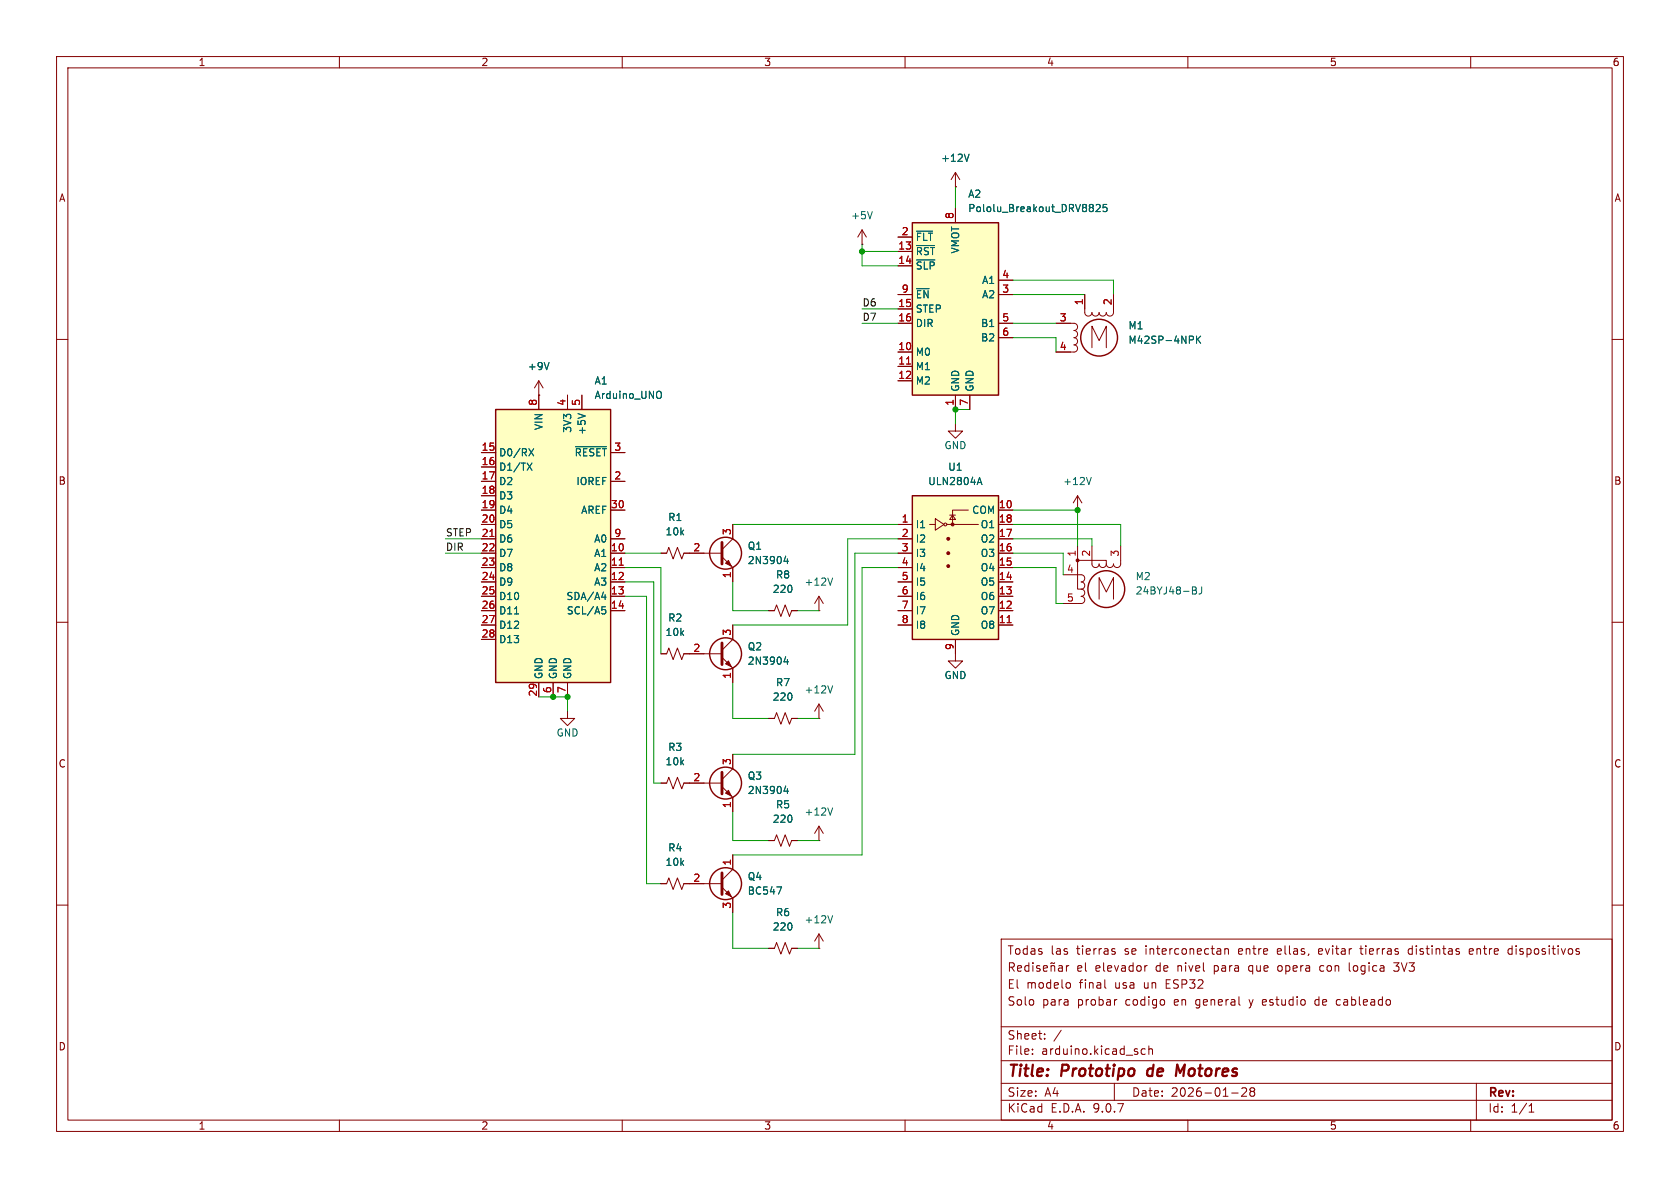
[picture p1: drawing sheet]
<svg xmlns="http://www.w3.org/2000/svg" width="297mm" height="210mm" viewBox="0 0 297 210" stroke-linecap="round" stroke-linejoin="round" font-family="sans-serif">
<g fill="none" stroke="#840000" stroke-width=".18">
<path d="M10 10h277v190h-277zM12 12h273v186h-273zM60 10v2M110 10v2M160 10v2M210 10v2M260 10v2M10 60h2M285 60h2M10 110h2M285 110h2M10 160h2"/>
<path d="M177 166h108v32h-108zM178.5 171l.7-.1 .1-.2-.1-.4-.2-.1h-.5v1.5M178.8 171l.5 .7M179.9 171.2l.7-.1-.1-.3-.4-.1-.2 .2 .1 .7h.5M181.9 170.8l-.4-.1-.3 .3v.4l.1 .2h.6M181.9 170.2v1.5M182.6 170.2v.1M182.6 170.7v1M183.8 170.8l-.3-.1-.3 .2 .1 .2 .5 .2v.3h-.6M184.5 171.2l.7-.1-.1-.3-.4-.1-.2 .2v.7h.6M185.8 170.8l.2-.1 .4 .1 .1 .9M185.8 170.7v1"/>
<path d="M186.5 170.2l-.3 .1-.2-.1-.3 .1M187.2 170.8h.5l.1 .9M187.8 171.1h-.5a.29 .29 0 0 0-.2 .3 .29 .29 0 0 0 .2 .3l.5-.1M188.5 170.7v1M188.7 173.7l.4 .1 .1 .2v.6l-.5 .1M189 170.7l-.3 .1-.2 .2M195.3 173.2v1.3l.2 .2M196.7 168.2l.4 .1 .1 .2-.2 .2h-.3M196.7 167.7l.4 .1M197.5 176.7l-.3 .1M202.8 170.7l-.3 .1-.1 .2M216.5 167.8l.2-.1 .4 .1 .1 .9"/>
<path d="M216.5 167.7v1M226 170.8v.8M232.7 176.7l-.2 .3v.4l.2 .3M233.2 167.8v.8M233.6 170.7l-.3 .3v.4l.3 .3M233.8 168.1l-.7 .1M236.2 177.4l.2 .2 .4 .1M236.8 176.7l-.4 .1-.2 .2M238.5 170.2v1.3l.2 .2M240.4 167.7h.6M240.6 167.2v1.3l.2 .2M246.4 170.2h.9l-.5 .6h.2"/>
<path d="M246.4 171.6l.2 .1h.4M249.5 167.7l-.4 .1-.1 .2v.6l.5 .1M260.4 167.8l-.4-.1-.3 .2 .1 .7h.6M260.5 168.1l-.8 .1M267.3 167.8l-.4-.1-.3 .3v.4l.1 .2h.6M285 160h2M60 198v2M110 198v2M160 198v2M177 194.5h108M177 191.5h108M177 187.5h108"/>
<path d="M177 181.5h108M182.5 186.3v.1M182.5 185.5v.1M184.7 183.6v.1M184.7 182.8v.1M187.6 182.1l-1.3 2M197 191.5v3M202.5 185.5l-.5-.1-.3 .3v.4l.2 .2h.6M203.1 185.5l.2-.1 .4 .1v.9M203.1 184.9v1.5M210 198v2M217.7 193.2h1.2"/>
<path d="M219.5 192.4l.6-.1 .2 .1 .1 .3-.9 1.1h.9M221.2 192.9l-.2-.2 .2-.4 .5 .1 .1 .2-.3 .3M221.2 192.9l-.2 .3v.5l.2 .1 .5-.1 .1-.2-.1-.4-.2-.2M221.2 192.9h.3M260 198v2M261 191.5v6.5M270.3 196.6h.9M270.3 195.5l.4-.4v1.5"/>
</g>
<path d="M203 189.1l-.2 .7 .3 .4M209.5 188.2l-.9 1.4-.5-1.4-.2 2" fill="none" stroke="#840000" stroke-width=".4"/>
<path d="M161.3 87.6h15.2v25.4h-15.2z" fill="#ffffc2"/>
<g fill="none" stroke="#840000" stroke-width=".25">
<path d="M161.3 87.6h15.2v25.4h-15.2z"/>
<circle cx="194.3" cy="59.7" r="3.3"/>
<circle cx="195.6" cy="104.1" r="3.3"/>
</g>
<g fill="none" stroke="#840000" stroke-width=".18">
<path d="M168.9 33h.1M168.9 30.5v2.5M168.9 30.5l-.8 1.3M168.9 30.5l.8 1.3M152.4 43.2h.1M152.4 40.6l-.8 1.3M152.4 40.6l.8 1.3M152.4 40.6v2.6M186.7 57.2h3.2a.64 .64 0 0 1 .6 .6 .64 .64 0 0 1-.6 .6 .63 .63 0 0 1 .6 .7 .63 .63 0 0 1-.6 .6 .63 .63 0 0 1 .6 .6 .63 .63 0 0 1-.6 .7M191.8 52.1v3.1a.64 .64 0 0 0 .6 .7 .64 .64 0 0 0 .6-.7 .64 .64 0 0 0 .7 .7 .64 .64 0 0 0 .6-.7 .64 .64 0 0 0 .6 .7 .64 .64 0 0 0 .7-.7 .64 .64 0 0 0 .6 .7 .64 .64 0 0 0 .6-.7v-3.1M189.9 61a.64 .64 0 0 1 .6 .6 .64 .64 0 0 1-.6 .6h-3.2M193 61.5v-3.8l1.3 2.5 1.3-2.5v3.8"/>
<path d="M158.7 92.7h2.6M158.7 95.3h2.6M158.7 97.8h2.6M164.3 92.7h1.1M165.4 91.7l1.5 1-1.5 1zM167.4 92.7h5.6M167.9 91.1h1M168.4 91.1l.5 .7h-1zM171.2 90.2h-2.8v2.5M176.5 92.7h2.6M176.5 95.3h2.6M176.5 97.8h2.6"/>
<path d="M176.5 90.2h2.6M190.5 90.2h.1M190.5 99.1v5h.6a.64 .64 0 0 1 .7 .7 .64 .64 0 0 1-.7 .6 .63 .63 0 0 1 .7 .7 .63 .63 0 0 1-.7 .6h-3.1M190.5 99.1h5.1v.6M190.5 87.6l-.8 1.3M190.5 87.6l.8 1.3M190.5 87.6v2.6M190.5 96.5v2.6M193 96.5v3.2a.64 .64 0 0 0 .7 .6 .64 .64 0 0 0 .6-.6 .64 .64 0 0 0 .6 .6 .64 .64 0 0 0 .7-.6M198.1 96.5v3.2a.64 .64 0 0 1-.6 .6 .64 .64 0 0 1-.7-.6 .64 .64 0 0 1-.6 .6 .64 .64 0 0 1-.6-.6M135.9 108h1l.4-1.1 .7 2.1 .8-2.1 .8 2.1 .4-1h1M144.8 108h.1"/>
<path d="M144.8 105.4v2.6M144.8 105.4l-.8 1.3M144.8 105.4l.7 1.3M158.7 100.3h2.6M158.7 102.9h2.6M158.7 105.4h2.6M158.7 108h2.6M158.7 110.5h2.6M168.9 113v3.8h1.3l-1.3 1.3-1.3-1.3h1.3M176.5 100.3h2.6M176.5 102.9h2.6M176.5 105.4h2.6"/>
<path d="M176.5 108h2.6M176.5 110.5h2.6M188 101.6h3.1a.64 .64 0 0 1 .7 .6 .64 .64 0 0 1-.7 .7 .63 .63 0 0 1 .7 .6 .63 .63 0 0 1-.7 .6M194.3 105.9v-3.8l1.3 2.5 1.2-2.5v3.8M135.9 127h1l.4-1 .7 2 .8-2 .8 2 .4-1h1M144.8 127h.1M144.8 124.5v2.5M144.8 124.5l-.8 1.2M144.8 124.5l.7 1.2M144.8 167.6h.1M144.8 165.1l-.8 1.3M144.8 165.1l.7 1.3"/>
<path d="M144.8 165.1v2.5"/>
<circle cx="167.1" cy="92.7" r=".25"/>
</g>
<g fill="#840000" stroke="#840000" stroke-width=".18">
<circle cx="167.6" cy="95.2" r=".25"/>
<circle cx="167.6" cy="97.8" r=".25"/>
<circle cx="167.6" cy="100.1" r=".25"/>
<circle cx="168.4" cy="92.7" r=".25"/>
<circle cx="190.5" cy="99.1" r=".25"/>
</g>
<path d="M178 110.1h.8" fill="none" stroke="#a90000" stroke-width=".18"/>
<g fill="none" stroke="#006464" stroke-width=".18">
<path d="M154.2 37.4l-.4 1.3M171.3 27.2l-.4 1.3M211.5 59.4v1.3M211.7 60l.6 .7M212.3 59.4l-.8 .7M172.9 85.3h.6M173.2 84.4l.4 1.3M192.9 84.4l-.4 1.3M147.2 102.2l-.4 1.2M210.8 103.7l.6 .2 .1 .2-.3 .2M210.8 104.3h.4M211.2 104.3l.3 .3v.3l-.7 .1"/>
<path d="M212.4 103.7v.9a.41 .41 0 0 1-.4 .4M147.2 121.2l-.4 1.3M147.2 161.9l-.4 1.2"/>
</g>
<path d="M161.3 39.4h15.2v30.5h-15.2z" fill="#ffffc2"/>
<g fill="none" stroke="#840000" stroke-width=".25">
<path d="M161.3 39.4h15.2v30.5h-15.2z"/>
<circle cx="128.3" cy="97.8" r="2.82"/>
<circle cx="128.3" cy="115.6" r="2.82"/>
<circle cx="128.3" cy="138.4" r="2.82"/>
<circle cx="128.3" cy="156.2" r="2.82"/>
</g>
<g fill="none" stroke="#840000" stroke-width=".18">
<path d="M168.9 36.8v2.6M158.7 41.9h2.6M158.7 44.5h2.6M158.7 47h2.6M158.7 52.1h2.6M158.7 54.6h2.6M158.7 57.2h2.6M176.5 52.1h2.6M176.5 57.2h2.6M176.5 49.5h2.6M176.5 59.7h2.6M95.2 69.9h.1"/>
<path d="M95.2 67.3l-.7 1.3M95.2 67.3l.8 1.3M95.2 67.3v2.6M158.7 62.2h2.6M158.7 64.8h2.6M158.7 67.3h2.6M168.9 74.9v1.3h1.3l-1.3 1.3-1.3-1.3h1.3M168.9 69.9v2.5M171.4 69.9v2.5M116.8 97.8h1.1l.3-1 .8 2 .8-2 .7 2 .4-1h6.7M127.6 98.4l1.9 1.9v2.6M129.5 92.7v2.6l-1.9 1.9"/>
<path d="M116.8 115.6h1.1l.3-1 .8 2 .8-2 .7 2 .4-1h6.7M127.6 116.2l1.9 1.9v2.6M129.5 110.5v2.5l-1.9 1.9M100.3 125.7v1.3h1.3l-1.3 1.3-1.2-1.3h1.2M116.8 138.4h1.1l.3-1 .8 2 .8-2 .7 2 .4-1h6.7M127.6 139.1l1.9 1.9v2.5M129.5 133.4v2.5l-1.9 1.9M116.8 156.2h1.1l.3-1 .8 2 .8-2 .7 2 .4-1h6.7M127.6 156.8l1.9 2v2.5M129.5 151.1v2.6l-1.9 1.9M135.9 148.6h1l.4-1 .7 2 .8-2 .8 2 .4-1h1M144.8 148.6h.1"/>
<path d="M144.8 146.1l-.8 1.2M144.8 146.1l.7 1.2M144.8 146.1v2.5M135.9 167.6h1l.4-1 .7 2.1 .8-2.1 .8 2.1 .4-1.1h1"/>
</g>
<g fill="none" stroke="#006464" stroke-width=".18">
<path d="M193.2 36.2l.1 .2-.1 .2M193.2 36.7l.1 .2-.1 .4M193.8 36.3l.5-.2 .2 .4-.8 .9h.8M195.7 36.1h-.6l-.1 .6 .2-.1 .4 .1 .1 .2v.4l-.2 .1-.5-.1M162 40.9h2.9M162 43.4h3.2M162 45.9h3.3M162 51h2.3M97.1 64.1l-.5 1.2M138.9 98.3l-.3 .9h.8M139.2 98.8v.8M138.9 116.1l-.3 .9h.8"/>
<path d="M139.2 116.6v.8M138.9 138.9l-.3 1h.8M139.2 139.4v.9M137.3 156.8h.9l-.6 1.3M147.2 142.8l-.4 1.3"/>
</g>
<path d="M160.3 64.4h.7" fill="none" stroke="#a90000" stroke-width=".18"/>
<path d="M127.6 95.9v3.8M127.6 113.7v3.8M127.6 136.5v3.8M127.6 154.3v3.8" fill="none" stroke="#840000" stroke-width=".51"/>
<g fill="#840000" stroke="#840000" stroke-width=".18">
<path d="M128.3 140.2l.5-.5 .5 1z"/>
<path d="M128.3 158l.5-.5 .5 1z"/>
<path d="M128.3 117.3l.5-.5 .5 1.1z"/>
<path d="M128.3 99.6l.5-.5 .5 1z"/>
</g>
<path d="M87.6 72.4h20.3v48.3h-20.3z" fill="#ffffc2"/>
<path d="M87.6 72.4h20.3v48.3h-20.3z" fill="none" stroke="#840000" stroke-width=".25"/>
<g fill="none" stroke="#840000" stroke-width=".18">
<path d="M168.9 33h.1M168.9 36.8v2.6M158.7 41.9h2.6M158.7 44.5h2.6M158.7 47h2.6M158.7 52.1h2.6M158.7 54.6h2.6M158.7 57.2h2.6M176.5 52.1h2.6M176.5 57.2h2.6M176.5 49.5h2.6M176.5 59.7h2.6"/>
<path d="M186.7 57.2h2.5M191.8 52.1v2.5M196.8 52.1v2.5M95.2 69.9h.1M95.2 69.9v2.5M100.3 69.9v2.5M102.9 69.9v2.5M158.7 62.2h2.6M158.7 64.8h2.6M158.7 67.3h2.6M168.9 69.9v2.5M171.4 69.9v2.5"/>
<path d="M186.7 62.2h2.5M85.1 80h2.5M85.1 82.6h2.5M85.1 85.1h2.5M85.1 87.6h2.5M85.1 90.2h2.5M85.1 92.7h2.5M85.1 95.3h2.5M85.1 97.8h2.5M107.9 80h2.6M107.9 85.1h2.6M107.9 90.2h2.6"/>
<path d="M107.9 95.3h2.6M107.9 97.8h2.6M116.8 97.8h1.1M120.9 97.8h3.6M129.5 92.7v2.6M158.7 92.7h2.6M158.7 95.3h2.6M158.7 97.8h2.6M176.5 90.2h2.6M176.5 92.7h2.6M176.5 95.3h2.6M176.5 97.8h2.6"/>
<path d="M85.1 100.3h2.5M85.1 102.9h2.5M85.1 105.4h2.5M85.1 108h2.5M85.1 110.5h2.5M85.1 113h2.5M107.9 100.3h2.6M107.9 102.9h2.6M107.9 105.4h2.6M107.9 108h2.6M116.8 115.6h1.1M120.9 115.6h3.6"/>
<path d="M129.5 100.3v2.6M129.5 110.5v2.5M129.5 118.1v2.6M135.9 108h1M140 108h1M158.7 100.3h2.6M158.7 102.9h2.6M158.7 105.4h2.6M158.7 108h2.6M158.7 110.5h2.6M168.9 113v2.6M176.5 100.3h2.6"/>
<path d="M176.5 102.9h2.6M176.5 105.4h2.6M176.5 108h2.6M176.5 110.5h2.6M95.2 120.7v2.5M97.8 120.7v2.5M100.3 120.7v2.5M116.8 138.4h1.1M120.9 138.4h3.6M129.5 133.4v2.5M135.9 127h1M140 127h1"/>
<path d="M116.8 156.2h1.1M120.9 156.2h3.6M129.5 141v2.5M129.5 151.1v2.6M129.5 158.8v2.5M135.9 148.6h1M140 148.6h1M135.9 167.6h1M140 167.6h1"/>
</g>
<g fill="none" stroke="#006464" stroke-width=".18">
<path d="M171.3 27.2l-.4 1.3M193.2 36.2l.1 .2-.1 .2M193.2 36.7l.1 .2-.1 .4M193.8 36.3l.5-.2 .2 .4-.8 .9h.8M195.7 36.1h-.6l-.1 .6 .2-.1 .4 .1 .1 .2v.4l-.2 .1-.5-.1M162 40.9h2.9M162 43.4h3.2M162 45.9h3.3M162 51h2.3M211.5 59.4v1.3M211.7 60l.6 .7M212.3 59.4l-.8 .7"/>
<path d="M93.5 79.3l.8 1.3M94.3 79.3l-.8 1.3M97.1 64.1l-.5 1.2M101.7 79h5.5M102.2 73.1l1.2 .4M116.4 69.2a.43 .43 0 0 1 .5 .4v.4a.43 .43 0 0 1-.5 .4M93.2 81.9l.8 1.2M94 81.9l-.8 1.2M138.9 98.3l-.3 .9h.8M139.2 98.8v.8M172.9 85.3h.6M173.2 84.4l.4 1.3"/>
<path d="M91 108.5h.7M106.4 105.6h.8M106.4 107.3h.6M106.6 107.7h.3l.2 .3-.1 .5h-.4M107 105.1v.9M138.9 116.1l-.3 .9h.8M139.2 116.6v.8M138.9 138.9l-.3 1h.8M139.2 139.4v.9M137.3 156.8h.9l-.6 1.3"/>
</g>
<path d="M160.3 64.4h.7M86.6 94.8h.7M109.5 99.9h.7M178 110.1h.8" fill="none" stroke="#a90000" stroke-width=".18"/>
<g fill="none" stroke="#009600" stroke-width=".18">
<path d="M168.9 33v3.8M152.4 57.2h6.3M152.4 54.6h6.3M152.4 43.2v3.8h6.3M152.4 44.5h6.3M179.1 49.5h17.7v2.6M179.1 52.1h12.7M179.1 59.7h7.6v2.5M179.1 57.2h7.6M171.4 72.4h-2.5v2.5M78.7 95.3h6.4M78.7 97.8h6.4"/>
<path d="M110.5 97.8h6.3M129.5 92.7h29.2M158.7 95.3h-8.8v15.2h-20.4M158.7 97.8h-7.6v35.6h-21.6M179.1 92.7h19v3.8M179.1 95.3h13.9v1.2M179.1 97.8h8.9v3.8M179.1 90.2h11.4v6.3M110.5 102.9h5.1v35.5h1.2M110.5 105.4h3.8v50.8h2.5M110.5 100.3h6.3v15.3M129.5 102.9v5.1h6.4"/>
<path d="M141 108h3.8M158.7 100.3h-6.3v50.8h-22.9M179.1 100.3h7.6v6.4h1.3M95.2 123.2h5.1v2.5M129.5 120.7v6.3h6.4M141 127h3.8M129.5 143.5v5.1h6.4M141 148.6h3.8M129.5 161.3v6.3h6.4M141 167.6h3.8"/>
</g>
<g fill="#009600" stroke="#009600" stroke-width=".18">
<circle cx="152.4" cy="44.5" r=".46"/>
<circle cx="168.9" cy="72.4" r=".46"/>
<circle cx="190.5" cy="90.2" r=".46"/>
<circle cx="97.8" cy="123.2" r=".46"/>
<circle cx="100.3" cy="123.2" r=".46"/>
</g>
<g font-size="2.8" fill="#840000">
<text x="178" y="190.9">Title:</text>
<text x="187.7" y="190.9">Prototipo</text>
<text x="203.7" y="190.9">de</text>
<text x="209.5" y="190.9">Motores</text>
</g>
<g font-size="2.1" fill="#840000">
<text x="178" y="169">Todas</text>
<text x="185.7" y="169">las</text>
<text x="190.3" y="172">el</text>
<text x="190.4" y="169">tierras</text>
<text x="193.7" y="172">elevador</text>
<text x="199" y="169">se</text>
<text x="202.8" y="169">interconectan</text>
<text x="204.5" y="172">de</text>
<text x="208.4" y="172">nivel</text>
<text x="215" y="172">para</text>
<text x="219.4" y="169">entre</text>
<text x="221.3" y="172">que</text>
<text x="226.4" y="169">ellas,</text>
<text x="226.6" y="172">opera</text>
<text x="233.8" y="169">evitar</text>
<text x="234.2" y="172">con</text>
<text x="239.5" y="172">logica</text>
<text x="241.4" y="169">tierras</text>
<text x="247.6" y="172">3V3</text>
<text x="250" y="169">distintas</text>
<text x="260.9" y="169">entre</text>
<text x="267.9" y="169">dispositivos</text>
<text x="178" y="178">Solo</text>
<text x="178" y="175">El</text>
<text x="181.4" y="175">modelo</text>
<text x="184.2" y="178">para</text>
<text x="190.5" y="178">probar</text>
<text x="190.9" y="175">final</text>
<text x="197.3" y="175">usa</text>
<text x="199.1" y="178">codigo</text>
<text x="202.5" y="175">un</text>
<text x="206.5" y="175">ESP32</text>
<text x="207.8" y="178">en</text>
<text x="211.8" y="178">general</text>
<text x="221.4" y="178">y estudio</text>
<text x="233.3" y="178">de</text>
<text x="237.3" y="178">cableado</text>
<text x="178" y="184">Sheet:</text>
<text x="178" y="186.7">File:</text>
<text x="184.1" y="186.7">arduino.kicad_sch</text>
<text x="178" y="196.9">KiCad</text>
<text x="178" y="194.1">Size:</text>
<text x="184.7" y="194.1">A4</text>
<text x="185.7" y="196.9">E.D.A.</text>
<text x="193.3" y="196.9">9.0.7</text>
<text x="200" y="194.1">Date:</text>
<text x="207" y="194.1">2026-01-28</text>
<text x="263" y="194.3">Rev:</text>
<text x="263" y="196.9">Id:</text>
<text x="267.1" y="196.9">1/1</text>
</g>
<g font-size="1.8" fill="#840000">
<text x="35" y="11.9">1</text>
<text x="85" y="11.9">2</text>
<text x="135" y="11.9">3</text>
<text x="185" y="11.9">4</text>
<text x="235" y="11.9">5</text>
<text x="285" y="11.9">6</text>
<text x="10.3" y="35.9">A</text>
<text x="285.3" y="35.9">A</text>
<text x="10.3" y="85.9">B</text>
<text x="285.3" y="85.9">B</text>
<text x="10.3" y="135.9">C</text>
<text x="285.3" y="135.9">C</text>
<text x="10.3" y="185.9">D</text>
<text x="285.3" y="185.9">D</text>
<text x="35" y="199.9">1</text>
<text x="85" y="199.9">2</text>
<text x="135" y="199.9">3</text>
<text x="185" y="199.9">4</text>
<text x="235" y="199.9">5</text>
<text x="285" y="199.9">6</text>
</g>
<g font-size="1.8" fill="#006464">
<text x="166.3" y="28.8">+12V</text>
<text x="171.1" y="35.2">A2</text>
<text x="150.4" y="39">+5V</text>
<text x="171.1" y="37.7">Pololu_Breakout_DRV8825</text>
<text x="161.8" y="42.8">~{FLT}</text>
<text x="161.8" y="45.3">~{RST}</text>
<text x="161.8" y="47.9">~{SLP}</text>
<text x="169.8" y="44.9" transform="rotate(-90 169.8 44.9)">VMOT</text>
<text x="161.8" y="52.9">~{EN}</text>
<text x="173.5" y="50.4">A1</text>
<text x="173.5" y="52.9">A2</text>
<text x="161.8" y="55.5">STEP</text>
<text x="161.8" y="58">DIR</text>
<text x="173.3" y="58">B1</text>
<text x="199.4" y="58.4">M1</text>
<text x="93.2" y="65.6">+9V</text>
<text x="161.8" y="63.1">M0</text>
<text x="161.8" y="65.6">M1</text>
<text x="173.3" y="60.6">B2</text>
<text x="199.4" y="61">M42SP-4NPK</text>
<text x="105" y="68.2">A1</text>
<text x="105" y="70.7">Arduino_UNO</text>
<text x="161.8" y="68.2">M2</text>
<text x="169.8" y="69.3" transform="rotate(-90 169.8 69.3)">GND</text>
<text x="172.3" y="69.3" transform="rotate(-90 172.3 69.3)">GND</text>
<text x="96.1" y="76.1" transform="rotate(-90 96.1 76.1)">VIN</text>
<text x="101.2" y="76.6" transform="rotate(-90 101.2 76.6)">3V3</text>
<text x="103.7" y="77" transform="rotate(-90 103.7 77)">+5V</text>
<text x="88.1" y="80.9">D0/RX</text>
<text x="88.1" y="83.4">D1/TX</text>
<text x="101.5" y="80.9">~{RESET}</text>
<text x="166.9" y="79.6">GND</text>
<text x="167.5" y="83.4">U1</text>
<text x="88.1" y="86">D2</text>
<text x="88.1" y="88.5">D3</text>
<text x="101.8" y="86">IOREF</text>
<text x="164" y="86">ULN2804A</text>
<text x="187.9" y="86">+12V</text>
<text x="88.1" y="91">D4</text>
<text x="88.1" y="93.6">D5</text>
<text x="102.6" y="91">AREF</text>
<text x="117.6" y="94.8">10k</text>
<text x="118" y="92.3">R1</text>
<text x="161.8" y="93.6">I1</text>
<text x="171.8" y="91">COM</text>
<text x="173.3" y="93.6">O1</text>
<text x="88.1" y="96.1">D6</text>
<text x="88.1" y="98.7">D7</text>
<text x="88.1" y="101.2">D8</text>
<text x="104.9" y="96.1">A0</text>
<text x="104.9" y="98.7">A1</text>
<text x="104.9" y="101.2">A2</text>
<text x="132.1" y="97.4">Q1</text>
<text x="132.1" y="99.9">2N3904</text>
<text x="161.8" y="96.1">I2</text>
<text x="161.8" y="98.7">I3</text>
<text x="161.8" y="101.2">I4</text>
<text x="173.3" y="96.1">O2</text>
<text x="173.3" y="98.7">O3</text>
<text x="173.3" y="101.2">O4</text>
<text x="88.1" y="103.7">D9</text>
<text x="88.1" y="106.3">D10</text>
<text x="100" y="106.3">SDA/A4</text>
<text x="104.9" y="103.7">A3</text>
<text x="136.5" y="105">220</text>
<text x="137.1" y="102.5">R8</text>
<text x="142.1" y="103.7">+12V</text>
<text x="161.8" y="103.7">I5</text>
<text x="161.8" y="106.3">I6</text>
<text x="173.3" y="103.7">O5</text>
<text x="173.3" y="106.3">O6</text>
<text x="200.7" y="102.8">M2</text>
<text x="200.7" y="105.3">24BYJ48-BJ</text>
<text x="88.1" y="108.8">D11</text>
<text x="88.1" y="111.4">D12</text>
<text x="88.1" y="113.9">D13</text>
<text x="100.1" y="108.8">SCL/A5</text>
<text x="117.6" y="112.6">10k</text>
<text x="118" y="110.1">R2</text>
<text x="161.8" y="108.8">I7</text>
<text x="161.8" y="111.4">I8</text>
<text x="169.8" y="112.5" transform="rotate(-90 169.8 112.5)">GND</text>
<text x="173.3" y="108.8">O7</text>
<text x="173.3" y="111.4">O8</text>
<text x="132.1" y="115.2">Q2</text>
<text x="132.1" y="117.7">2N3904</text>
<text x="96.1" y="120.1" transform="rotate(-90 96.1 120.1)">GND</text>
<text x="98.7" y="120.1" transform="rotate(-90 98.7 120.1)">GND</text>
<text x="101.2" y="120.1" transform="rotate(-90 101.2 120.1)">GND</text>
<text x="136.5" y="124.1">220</text>
<text x="137.1" y="121.5">R7</text>
<text x="142.1" y="122.8">+12V</text>
<text x="166.9" y="120.2">GND</text>
<text x="98.3" y="130.4">GND</text>
<text x="117.6" y="135.5">10k</text>
<text x="118" y="132.9">R3</text>
<text x="132.1" y="138">Q3</text>
<text x="132.1" y="140.6">2N3904</text>
<text x="137.1" y="143.1">R5</text>
<text x="136.5" y="145.6">220</text>
<text x="142.1" y="144.4">+12V</text>
<text x="117.6" y="153.3">10k</text>
<text x="118" y="150.7">R4</text>
<text x="132.1" y="155.8">Q4</text>
<text x="132.1" y="158.3">BC547</text>
<text x="136.5" y="164.7">220</text>
<text x="137.1" y="162.2">R6</text>
<text x="142.1" y="163.4">+12V</text>
</g>
<g font-size="1.8" fill="#a90000">
<text x="159.3" y="41.7">2</text>
<text x="168.7" y="38.8" transform="rotate(-90 168.7 38.8)">8</text>
<text x="158.7" y="44.2">13</text>
<text x="158.7" y="46.7">14</text>
<text x="159.3" y="51.8">9</text>
<text x="177.1" y="49.3">4</text>
<text x="177.1" y="51.8">3</text>
<text x="158.7" y="54.4">15</text>
<text x="158.7" y="56.9">16</text>
<text x="177.1" y="56.9">5</text>
<text x="177.1" y="59.4">6</text>
<text x="187.3" y="56.9">3</text>
<text x="191.5" y="54" transform="rotate(-90 191.5 54)">1</text>
<text x="196.6" y="54" transform="rotate(-90 196.6 54)">2</text>
<text x="158.7" y="62">10</text>
<text x="158.7" y="64.5">11</text>
<text x="187.3" y="62">4</text>
<text x="95" y="71.8" transform="rotate(-90 95 71.8)">8</text>
<text x="100.1" y="71.8" transform="rotate(-90 100.1 71.8)">4</text>
<text x="102.6" y="71.8" transform="rotate(-90 102.6 71.8)">5</text>
<text x="158.7" y="67.1">12</text>
<text x="168.7" y="71.8" transform="rotate(-90 168.7 71.8)">1</text>
<text x="171.2" y="71.8" transform="rotate(-90 171.2 71.8)">7</text>
<text x="85" y="79.8">15</text>
<text x="85" y="82.3">16</text>
<text x="108.5" y="79.8">3</text>
<text x="85" y="84.8">17</text>
<text x="85" y="87.4">18</text>
<text x="85" y="89.9">19</text>
<text x="107.9" y="89.9">30</text>
<text x="108.5" y="84.8">2</text>
<text x="176.5" y="89.9">10</text>
<text x="85" y="92.5">20</text>
<text x="85" y="95">21</text>
<text x="108.5" y="95">9</text>
<text x="129.3" y="94.7" transform="rotate(-90 129.3 94.7)">3</text>
<text x="159.3" y="92.5">1</text>
<text x="159.3" y="95">2</text>
<text x="176.5" y="92.5">18</text>
<text x="176.5" y="95">17</text>
<text x="85" y="97.5">22</text>
<text x="85" y="100.1">23</text>
<text x="107.9" y="97.5">10</text>
<text x="107.9" y="100.1">11</text>
<text x="122.5" y="97.5">2</text>
<text x="159.3" y="97.5">3</text>
<text x="159.3" y="100.1">4</text>
<text x="176.5" y="97.5">16</text>
<text x="176.5" y="100.1">15</text>
<text x="188.5" y="101.3">4</text>
<text x="190.2" y="98.5" transform="rotate(-90 190.2 98.5)">1</text>
<text x="192.8" y="98.5" transform="rotate(-90 192.8 98.5)">2</text>
<text x="197.9" y="98.5" transform="rotate(-90 197.9 98.5)">3</text>
<text x="85" y="102.6">24</text>
<text x="85" y="105.2">25</text>
<text x="85" y="107.7">26</text>
<text x="107.9" y="102.6">12</text>
<text x="107.9" y="105.2">13</text>
<text x="107.9" y="107.7">14</text>
<text x="129.3" y="102.3" transform="rotate(-90 129.3 102.3)">1</text>
<text x="159.3" y="102.6">5</text>
<text x="159.3" y="105.2">6</text>
<text x="159.3" y="107.7">7</text>
<text x="176.5" y="102.6">14</text>
<text x="176.5" y="105.2">13</text>
<text x="176.5" y="107.7">12</text>
<text x="188.5" y="106.4">5</text>
<text x="85" y="110.2">27</text>
<text x="85" y="112.8">28</text>
<text x="129.3" y="112.5" transform="rotate(-90 129.3 112.5)">3</text>
<text x="159.3" y="110.2">8</text>
<text x="176.5" y="110.2">11</text>
<text x="122.5" y="115.3">2</text>
<text x="168.7" y="115" transform="rotate(-90 168.7 115)">9</text>
<text x="95" y="123.2" transform="rotate(-90 95 123.2)">29</text>
<text x="97.5" y="122.6" transform="rotate(-90 97.5 122.6)">6</text>
<text x="100.1" y="122.6" transform="rotate(-90 100.1 122.6)">7</text>
<text x="129.3" y="120.1" transform="rotate(-90 129.3 120.1)">1</text>
<text x="129.3" y="135.3" transform="rotate(-90 129.3 135.3)">3</text>
<text x="122.5" y="138.2">2</text>
<text x="129.3" y="142.9" transform="rotate(-90 129.3 142.9)">1</text>
<text x="122.5" y="156">2</text>
<text x="129.3" y="153.1" transform="rotate(-90 129.3 153.1)">1</text>
<text x="129.3" y="160.7" transform="rotate(-90 129.3 160.7)">3</text>
</g>
<g font-size="1.8" fill="#0f0f0f">
<text x="152.4" y="56.8">D7</text>
<text x="152.4" y="54.3">D6</text>
<text x="78.7" y="94.9">STEP</text>
<text x="78.7" y="97.4">DIR</text>
</g>
</svg>
